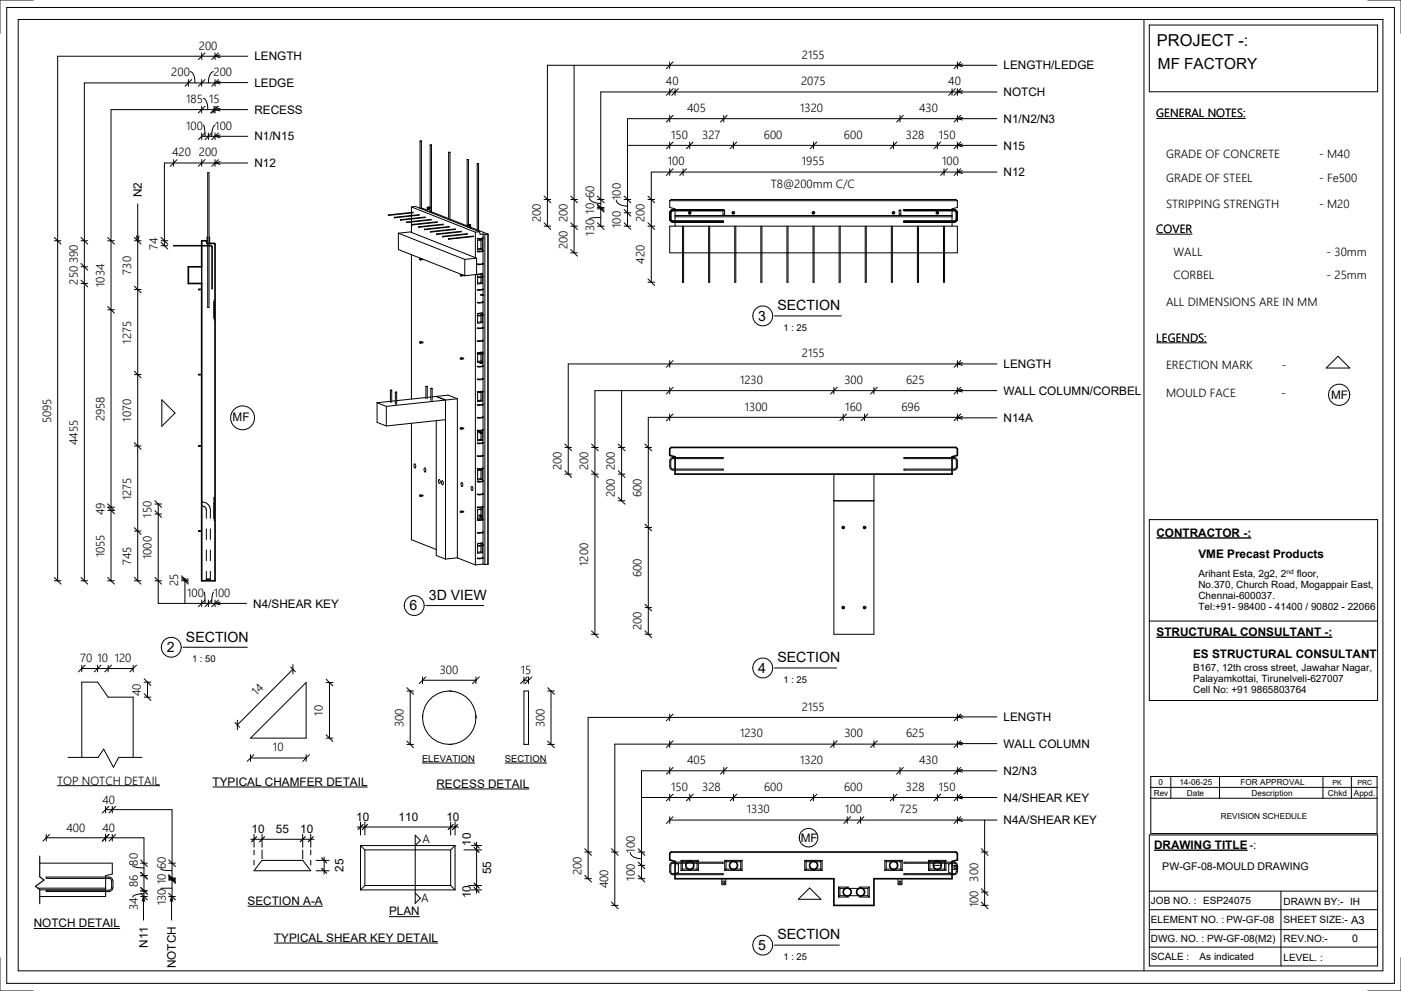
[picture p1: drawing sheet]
<svg xmlns="http://www.w3.org/2000/svg" width="420mm" height="297mm" viewBox="0 0 420 297" stroke-linecap="round" stroke-linejoin="round" font-family="sans-serif">
<g fill="none" stroke="#000" stroke-width=".3">
<path d="M2 2.2h416.1v292.6h-416.1zM5.5 5.8h409.2v285.3h-409.2zM10 0h-10v10M60.5 15.9v2M61.5 15.9l-2 2M64.5 15.9v2M65.5 15.9l-2 2M66 16.5l-1.5 .4 1.5 .4M74.3 16.9h-57v157.2M172.1 19.6v56.2M200.8 18.6v2M201.8 18.6l-2 2"/>
<path d="M287.1 18.6v2M288.1 18.6l-2 2M288.6 19.2l-1.5 .4 1.5 .4M298.9 19.6h-134.8v48.2M343 5.8v285.3M344.6 7.5h68.5v20h-68.5zM410.1 0h10v10M56.5 23.9v2M57.1 21.5a3.2 3.2 0 0 1 1.4 3.4M57.5 23.9l-2 2M60.5 23.9v2M60.5 31.9v2"/>
<path d="M60.5 39.9v2M60.9 29.5a3.2 3.2 0 0 1 1.4 3.4M61 37.5l.3 1 .2 2.4M61.5 39.9l-2 2M61.5 31.9l-2 2M61.5 23.9l-2 2M62.5 39.9v2M63.5 39.9l-2 2M64 21.5a3.1 3.1 0 0 0-1.5 3.4M64.2 31.9v2M64.5 24.8l1.5 .4M64.5 24.8h9.8"/>
<path d="M64.5 24.9h-39.2v149.2M64.5 23.9v2M64.5 31.9v2M64.5 39.9v2M64.6 37.5a3.5 3.5 0 0 0-1.1 3.4M65.2 31.9l-2 2M65.5 39.9l-2 2M65.5 31.9l-2 2M65.5 23.9l-2 2M66 24.4l-1.5 .4M66 32.5l-1.5 .4 1.5 .4M74.3 32.9h-41v141.2"/>
<path d="M200.8 26.6v2M200.8 34.6v2M201.8 34.6l-2 2M201.8 26.6l-2 2M202.4 26.6v2M203.4 26.6l-2 2M217 34.6v2M218 34.6l-2 2M269.9 34.6v2M270.9 34.6l-2 2M285.5 26.6v2M286.5 26.6l-2 2"/>
<path d="M287.1 26.6v2M287.1 34.6v2M288.1 34.6l-2 2M288.1 26.6l-2 2M288.6 27.2l-1.5 .4 1.5 .4M288.6 35.2l-1.5 .4 1.5 .4M298.9 27.6h-118.8v40.2M298.9 35.6h-110.8v32.2M52.1 47.9v2M53.1 47.9l-2 2M60.5 47.9v2M60.5 40.9h13.8"/>
<path d="M61.5 47.9l-2 2M62.3 51.8h.4v40.4h-.4zM64.5 47.9v2M65.5 47.9l-2 2M66 48.5l-1.5 .4 1.5 .4M66 40.5l-1.5 .4 1.5 .4M74.3 48.9h-25v24.8M126 42.3v20.1M126 42.3h.4zM126.4 42.3v20.3M129 43.5v20.1M129.4 43.5h-.4"/>
<path d="M129.4 43.5v20.3M134.5 45.7v20.1M134.9 45.6l-.4 .1M134.9 45.7v20.3M140.1 47.9v20.1M140.1 47.8l.4 .1zM140.5 47.9v19.4M143.1 49v20.2M143.1 49h.4zM143.5 49v20.4M163.1 59.8h2M163.1 58.8l2 2"/>
<path d="M171.1 59.8h2M171.1 58.8l2 2M176.8 59.4a3.1 3.1 0 0 0 3.3 1.6M179.1 59.8h2M179.1 58.8l2 2M184.8 60a3 3 0 0 0 3.3 1.8M187.1 59.8h2M187.1 58.8l2 2M194.3 59.8h2M194.3 58.8l2 2M200.8 42.6v2M200.8 50.6v2"/>
<path d="M201.8 50.6l-2 2M201.8 42.6l-2 2M204.8 50.6v2M205.8 50.6l-2 2M206.8 42.6v2M207.8 42.6l-2 2M219.9 42.6v2M220.9 42.6l-2 2M243.9 42.6v2M244.9 42.6l-2 2M267.9 42.6v2M268.9 42.6l-2 2"/>
<path d="M281 42.6v2M282 42.6l-2 2M283.1 50.6v2M284.1 50.6l-2 2M287.1 42.6v2M287.1 50.6v2M288.1 50.6l-2 2M288.1 42.6l-2 2M288.5 51.2l-1.5 .4 1.5 .4M288.6 43.2l-1.5 .4 1.5 .4M298.9 51.6h-103.6v33M298.9 43.6h-110.8"/>
<path d="M16.3 72.2h2M16.3 71.2l2 2M24.3 72.2h2M24.3 79l2 2M24.3 80h2M24.3 71.2l2 2M32.3 72.2h2M32.3 71.2l2 2M40.3 72.2h2M40.3 71.2l2 2M40.9 70.7l.4 1.5 .4-1.5M41.3 61.1v113"/>
<path d="M48.3 72.7l2 2M48.3 73.7h2M48.3 71.2l2 2M48.3 72.2h2M52.1 73.6l11.4 .1 .2 12.9h-.2l-.1-12.8-11.3-.1zM60.5 80v5M62.3 71.1l-.2 .1v1.8M62.7 71.1l.2 .1v1.8M119.4 69.9l3.6-.4 19.9 7.9M119.4 69.9v4.9l20 7.9M119.4 69.9l20 7.9M123.4 62v1.7"/>
<path d="M123.4 63.8v.8M123.4 64.7v.8M123.4 65.7v.7M123.4 66.6v3.1M123.4 76.4v43.2M123.4 62l19.1 7.6M123.4 62l1.2-.1 19.2 7.6M123.7 67.3v.1M123.9 63.6l-7.4 .8M124 63.8l-7.5 .8M125.7 64.3l-7.4 .8M125.8 64.5l-7.5 .8"/>
<path d="M125.8 77.6l.3 .3M125.8 77.6l.3 .1M125.9 77.6h-.1M126 62.4h-.2M126.1 77.7v.2M126.2 77.7v.2M126.2 77.9h-.1M126.2 77.7h-.1M126.4 77.5l-.5 .1M126.4 62.3h.1M126.4 62.3l1.7 .7M126.4 77.6h-.3l.2 .1"/>
<path d="M126.6 77.6l-.4 .1M126.9 77.8l-.7 .1M127.3 68.8v.1M127.5 65.1l-7.4 .8M127.6 65.2l-7.5 .8M128.1 62.2v1.1M128.1 62.2l.1 .1M128.1 62.1l.1 .2M128.1 62.1v.1M128.2 62.3v1M128.6 62.4l-.1 .4M128.8 62.1h.1"/>
<path d="M128.9 62.1v1.5M128.9 62.1h-.8M128.9 63.3h.1M129.4 65.8l-7.5 .8M129.4 65.9l-7.5 .8M129.4 63.5l5.1 2M130.9 70.2v.1M131.2 66.5l-7.5 .8M131.2 66.6l-7.5 .8M133 67.2l-7.5 .8M133 67.4l-7.5 .8M134.8 67.9l-7.5 .8"/>
<path d="M134.8 68.1l-7.5 .8M134.9 65.7l5.2 2M136.6 68.6l-7.5 .8M136.6 68.8l-7.5 .8M138.4 69.3l-7.5 .8M138.4 69.5l-7.5 .8M139.4 77.8v4.9M140.2 70l-7.5 .8M140.2 70.2l-7.5 .8M140.3 67.5v.6M140.3 67.5h.1M140.3 67.3v.2"/>
<path d="M140.3 67.3l.2 .1M140.4 67.5v.6M140.5 67.4l-.1 .1M140.6 67.9l.1 .1M140.8 67.6l-.1 .4M141.1 67.3v1.1M141.1 67.3l-.6 .1M141.1 67.3h-.8M141.1 68.1l2 .8M142 70.8l-7.5 .8M142 70.9l-7.5 .8M142.5 69.6v7.6"/>
<path d="M142.9 77.4v4.9l-3.5 .4M142.9 77.4l-3.5 .4M143.1 75.2l1.5 .1M143.1 79.1h1.5M143.5 69.1l2.8 1.1M143.8 69.5l-1.3 .1M143.8 69.5l.2 .7 .8-.1M144.2 72v2.5M144.2 74.5l.4 .3M144.2 72l-1 .1M144.2 74.5l-1 .1M144.6 71.4h.1"/>
<path d="M144.6 75.2l.1 .1M144.6 79.1h.1M144.6 71.8l-.4 .2M144.6 71.8l-1.4 .2v2.9l1.4-.1M144.6 71.8v3M144.6 75.1l.3 .2-1.8 .1M144.6 78.9l.3 .3h-1.8M144.6 71.2l.2 .1M144.8 71.4h-1.7M144.8 71.3l.1 .2-.2 .1h-1.6M144.8 71.5v3.7l-.2 .1M144.8 75.4v3.7h-.2"/>
<path d="M144.8 70.1v1.3M144.8 79.2v3.7M144.8 70.1l.6 .2M145.4 70.3v98.9M146.3 70.2v99M146.3 70.2l-.9 .1M146.3 70.2h.1M163.1 67.8h2M163.1 66.8l2 2M171.1 75.8h2M171.1 67.8h2M171.1 74.8l2 2"/>
<path d="M171.1 66.8l2 2M179.1 67.8h2M179.1 66.8l2 2M179.1 61.6l2 2M179.1 62.6h2M179.1 61.2l2 2M179.1 62.2h2M180.1 65.2l-3.3 .4M187.1 67.8h2M187.1 66.8l2 2M187.1 62.8l2 2M187.1 63.8h2"/>
<path d="M194.3 67.8h2M194.3 66.8l2 2M200.8 67.8h86.3v8h-86.3zM200.8 60.2l.4-.4h85.5l.4 .4v2l-1.6 .4v.2M200.8 60.2v2l1.6 .4v.2M200.8 60.2h86.2M202.4 64.6h83.1M202.4 65h83.1M202.4 63.2v3.1M202.4 66.6v1.2M204.7 67.8v16.8h.3v-16.8M212.5 67.8v16.8h.3v-16.8"/>
<path d="M216.8 64.5h.5M216.8 63.2h-15l-.5 .1-.2 .5 .1 2 .4 .5h15.2v.3h-15l-.7-.3-.3-.7v-2l.3-.5 .7-.3h15v1.8M216.8 63h.5v1.6M216.8 63.1h.5M220.3 67.8v16.8h.3v-16.8M228.1 67.8v16.8h.3v-16.8M236 67.8v16.8h.3v-16.8M243.8 67.8v16.8h.3v-16.8M251.6 67.8v16.8h.3v-16.8M259.4 67.8v16.8h.3v-16.8M267.2 67.8v16.8h.4v-16.8M269.6 64.6v-1.6h.5v1.6"/>
<path d="M269.6 63.1h.5M269.6 64.5h.5M275.1 67.8v16.8h.3v-16.8M282.9 67.8v16.8h.3v-16.8M285.5 63.2v3.1M285.5 66.6v1.2M286.1 62.8h-15v.4h15l.5 .1 .1 .5v2l-.4 .5h-15.2v.3h15M286.1 62.8l.7 .3 .3 .7M287.1 65.6l-.3 .7-.7 .3M287.1 63.8v1.8M24.3 84l2 2M24.3 85h2"/>
<path d="M32.3 91.9l2 2M32.3 92.9h2M40.3 85.8l2 2M40.3 86.8h2M59.7 86.7v.2M60.5 86.7h-.9v.2h.9M64.2 95.9h.3M64.2 89.9h.3M64.2 90.3v5.2M138 82.4l.2 .3M138 82.4l.2 .1M138.2 82.5v.2"/>
<path d="M138.4 82.5v.2M138.4 82.7h-.2M138.4 82.5h-.2M138.6 82.4h-.6M138.6 82.5l-.3-.1 .2 .1M138.8 82.5h-.4M139.1 82.6l-.7 .1M142.5 82.3v87.1M143.1 82.9h1.5M143.1 94.4h1.5M143.2 83.1v2.1l1.4-.2M143.2 94.6v2.3l1.4-.1"/>
<path d="M144.1 88.3h.6h-.3M144.1 88.4l.3 .2M144.2 82.2v.8M144.2 83.1v1.6M144.2 93.9v.6M144.2 94.6v1.9M144.2 84.7l.4 .3M144.2 82.2l-1 .1M144.2 84.7l-1 .1M144.2 96.5l.4 .3M144.2 93.9l-1 .1M144.2 96.5l-1 .1"/>
<path d="M144.4 88.6h.1M144.5 88.4l-.1 .2M144.5 88.4v.2M144.5 82.9l.2 .1M144.5 94.4l.2 .1M144.6 88.2l.3 .1M144.6 86.7l.1 .1M144.6 90.6h.1M144.6 98.2l.1 .1M144.6 82.1l-.4 .1M144.6 93.8l-.4 .1M144.6 82.1l-1.4 .1v.7"/>
<path d="M144.6 93.8l-1.4 .2v.4M144.6 82.1v.7M144.6 82.9h.1M144.6 83.1v1.9M144.6 93.8v.5M144.6 94.4h.1M144.6 94.6v2.2M144.6 82.7l.3 .3-1.8 .1M144.6 86.6l.3 .2-1.8 .1M144.6 90.4l.3 .3h-1.8M144.6 94.3l.3 .2-1.8 .1M144.6 98.1l.2 .1"/>
<path d="M144.8 82.9h-.2M144.8 94.4h-.2M144.8 98.2h-1.7M144.8 98.2l.1 .1-.2 .1h-1.6M144.8 83v3.7h-1.7M144.8 88.6v2h-1.7M144.8 98.4v3.7h-.2M144.8 86.9v1.4M144.8 90.7v3.7M144.8 94.5v3.8M144.9 88.3v.2l-.4 .1M144.9 88.3l-.4 .1"/>
<path d="M194.3 84.6h2M194.3 83.6l2 2M40.3 111.3l2 2M40.3 112.3h2M48.5 119.9l4 3.9-4 4zM59.7 112.2v.2M60.5 112.2h-.9v.2h.9M117.1 117v3.6M117.4 117h-.3M117.5 117v3.6M118.5 117.6v3.6M118.5 117.6h.4z"/>
<path d="M118.9 117.6v3.6M125.8 102.6l.3 .3M125.8 102.6l.3 .1M125.9 102.6h-.1M126.1 102.7v.2M126.1 102.6h.2M126.2 102.7v.2M126.2 102.9h-.1M126.2 102.7h-.1M126.3 102.6h.1M126.6 102.5l-.7 .1M126.9 102.8l-.7 .1"/>
<path d="M126.9 102.6l-.7 .1M127.7 115.9v3.6M127.7 119.2l-8.8 .9M127.7 115.8l.4 .1zM128.1 115.9v3.6M129.2 116.4v3.7M129.2 119l-1.1 .1M129.2 116.4h.4zM129.6 116.4v3.7M130.8 118.8l3.6-.3 2.7 1.1M130.8 118.8l-1.2 .2M130.8 118.8l2.8 1.1v47.7"/>
<path d="M137.1 119.6v47.6M137.1 119.6l-21.3 2.2M138 107.4l.2 .3M138 107.4l.2 .1M138.2 107.5v.2M138.3 107.4h.2M138.4 107.5v.2M138.4 107.7h-.2M138.4 107.5h-.2M138.4 107.4h.2M138.8 107.3l-.8 .1M139.1 107.6l-.7 .1"/>
<path d="M139.1 107.4l-.7 .1M143.1 102.1h1.5M143.1 105.9h1.5M143.1 109.7l1.5 .1M143.1 117.4l.7 .1M143.2 106.1v2.6l1.4-.2M143.2 117.6v2.8l1.4-.2M143.8 108.8l.3 .2M143.8 108.6l.3 .2M144.1 108.7h.3zM144.1 108.7h.1M144.1 109h.1"/>
<path d="M144.1 108.8h.1M144.1 108.8v.2M144.2 105.7v.3M144.2 106.1v2.1M144.2 117.4v.1M144.2 117.6v2.4M144.2 108.2l.4 .3M144.2 105.7l-1 .1M144.2 108.2l-1 .1M144.2 120l.4 .2M144.2 120l-1 .1M144.2 108.8v.2"/>
<path d="M144.3 108.6l.4 .1M144.5 105.9l.2 .1M144.5 117.4l.2 .1M144.6 117.3l-.4 .1M144.6 117.3l-1.4 .2M144.6 102.1h.1M144.6 109.7l.1 .1M144.6 113.6h.1M144.6 105.6l-.4 .1M144.6 105.6l-1.4 .1v.2M144.6 105.6v.2M144.6 105.9h.1"/>
<path d="M144.6 106.1v2.4M144.6 117.4h.1M144.6 117.6v2.6M144.6 117.4l-1.2 .1M144.6 101.9l.3 .3h-1.8M144.6 105.8l.3 .2-1.8 .1M144.6 109.6l.3 .2-1.8 .1M144.6 113.4l.3 .3h-1.8M144.6 117.3l.3 .2-1.8 .1M144.7 108.7v.2l-.5 .1M144.7 108.7l-.5 .1M144.8 102.2v3.7h-.2"/>
<path d="M144.8 106v3.7l-.2 .1M144.8 109.9v3.7h-1.7M144.8 113.7v3.7h-.2M144.8 117.5v3.8M186.4 117.1v33M200.8 108.1v2M200.8 116.1v2M201.8 116.1l-2 2M201.8 108.1l-2 2M250 116.1v2M251 116.1l-2 2M262 116.1v2"/>
<path d="M263 116.1l-2 2M287.1 108.1v2M287.1 116.1v2M288.1 116.1l-2 2M288.1 108.1l-2 2M288.6 108.7l-1.6 .4 1.6 .4M288.6 116.7l-1.6 .4 1.6 .4M298.9 109.1h-128.5v33M298.9 117.1h-120.5v73.1M401.2 106.8l3.5 3.5h-7.1zM40.3 132.7l2 2M40.3 133.7h2"/>
<path d="M59.7 133.6v.2M60.5 133.6h-.9v.2h.9M113.1 120.7v5.9l2.7 1.1M113.1 120.7l2.7 1.1M115.8 121.8v5.9M117.1 120.3l-4 .4M118.5 120.2l-1 .1M123.4 126.9v34.9l7.4 2.9M124.2 139.1a.59 .59 0 0 1 .5 .6 .59 .59 0 0 1-.4 .5l-.2-.6zM130.8 126.1v40.4l2.8 1.1M133.6 125.8l-17.8 1.9M138 128.3l.2 .3"/>
<path d="M138 128.3l.2 .1M138.2 128.4v.2M138.4 128.4v.2M138.4 128.6h-.2M138.4 128.4h-.2M138.6 128.4h-.3h.2M138.8 128.2l-.8 .1M139.1 128.4h-.7M139.1 128.5l-.7 .1M143.1 128.9h1.5M143.1 132.8h1.5M143.1 136.6h1.5"/>
<path d="M143.5 129.2h-.3v2.9l1.4-.1M143.5 129.7l.6 .2M143.5 129.5l.6 .2M143.7 129.5h.1M143.9 129.5h.1M143.9 129.5h-.2M144.1 129.4l.6 .3M144.1 129.6l.3 .1zM144.1 129.6l.1 .1M144.1 129.7v.2M144.1 129.7h.1M144.2 129.2v.3"/>
<path d="M144.2 131.7l.4 .3M144.2 129.2l-1 .1M144.2 131.7l-1 .1M144.2 129.7v2M144.4 129.1l-.2 .1M144.6 121.2l.1 .1M144.6 125.1h.1M144.6 128.9l.1 .1M144.6 136.6h.1M144.6 132.7h.2zM144.6 129.1v.6M144.6 129.9v2.1"/>
<path d="M144.6 121.1l.3 .2-1.8 .1M144.6 128.8l.3 .2-1.8 .1M144.6 132.6l.3 .2-1.8 .1M144.6 136.4l.3 .3h-1.8M144.6 124.9l.2 .1M144.7 129.7h.1M144.7 129.7v.2h-.6M144.7 129.7h-.5M144.8 121.2h-1.7M144.8 125.1h-1.7M144.8 125l.1 .2-.2 .1-1.6-.1M144.8 125.2v3.7h-.2"/>
<path d="M144.8 132.9v3.7h-.2M144.8 136.7v3.7h-1.7M144.8 121.4v3.7M144.8 129v3.7M169.4 134.1h2M169.4 133.1l2 2M177.4 134.1h2M177.4 133.1l2 2M185.4 134.1h2M185.4 133.1l2 2M193.4 133.1l2 2M193.4 134.1h2"/>
<path d="M200.8 124.1v2M201.1 137.5l.7-.3h15v.3h-15l-.5 .2-.2 .4 .1 2 .4 .5h15.2v.3h-15.3l-.4-.2-.3-.7v-1.9zM201.8 124.1l-2 2M252.8 124.1v2M253.8 124.1l-2 2M259.2 124.1v2M260.2 124.1l-2 2M271.1 137.2h15.2l.7 .7v2.3l-.4 .6-.5 .1h-15v-.3h15l.5-.2 .1-.4v-2l-.4-.5h-15.2zM287 125.3l1.6 .4M287.1 124.1v2M287.1 125.1h-92.7v65.1M288.1 124.1l-2 2"/>
<path d="M288.6 124.9l-1.6 .4M298.9 125.3h-11.9M32.3 151l2 2M32.3 153h2M34.3 152h-2l2 2M40.3 158.2l2 2M40.3 159.2h2M46.4 150.1l2 2M46.4 151.1h2M46.4 153.1l2 2M46.4 154.1h2M47.4 151.1v29.8h26.5"/>
<path d="M59.7 159.1v.2M60.5 150.5h.2a2.4 2.4 0 0 1 2.4 2.4v2.5M60.5 151.7a1.22 1.22 0 0 1 1.4 1.2v2.5M60.5 159.1h-.9v.2h.9M61.9 158.6v3.1M63.1 158.6v3.1M64.2 156h.3M64.2 149.1v.9h.3M64.2 150.4v5.2M125.8 148.5l.3 .3M125.8 148.5l.3 .1M125.9 148.5h-.1"/>
<path d="M126.1 148.6v.2M126.1 148.5h.2M126.2 148.8h-.1M126.2 148.6h-.1M126.2 148.6v.2M126.3 148.5h.1M126.6 148.4l-.7 .1M126.9 148.7l-.7 .1M126.9 148.5l-.7 .1M127.3 140.3a.59 .59 0 0 1 .4 .5 .59 .59 0 0 1-.4 .6l-.2-.5zM131.6 143.8a.59 .59 0 0 1 .4 .5 .59 .59 0 0 1-.3 .6l-.2-.6zM132.5 144.2a.59 .59 0 0 1 .4 .5 .59 .59 0 0 1-.3 .6l-.2-.5z"/>
<path d="M138 153.3l.2 .3M138 153.3l.2 .1M138.2 153.4v.2M138.3 153.3h.2M138.4 153.6h-.2M138.4 153.4h-.2M138.4 153.4v.2M138.4 153.3h.2M138.5 145.8l-.3-.7 .2-.4 .4 .5-.2 .7M138.5 145.8l.1 .1M138.8 153.2l-.8 .1M139.1 153.5l-.7 .1"/>
<path d="M139.1 153.3l-.7 .1M141.4 145.9a.59 .59 0 0 1 .4 .5 .59 .59 0 0 1-.4 .6l-.2-.7zM143.1 155.8h1.5M143.1 159.6h1.5M143.5 154.7l.6 .2M143.5 154.5l.7 .1M143.7 154.4v.1M143.9 154.4h.1M143.9 154.4l-.1 .1M144.1 154.4l.6 .2M144.2 140.9v2.6M144.2 152.7v1.8"/>
<path d="M144.2 143.5l.4 .2M144.2 140.9l-1 .1M144.2 143.5l-1 .1M144.2 155.2l.4 .3M144.2 152.7l-1 .1M144.2 155.2l-1 .1M144.2 154.7v.5M144.2 154.7l-.1 .2M144.4 154.6h-.3M144.4 154.6h.1M144.4 154.6h-.2M144.6 140.4l.1 .1"/>
<path d="M144.6 144.2l.1 .1M144.6 148.1h.1M144.6 151.9l.1 .1M144.6 155.7l.1 .1M144.6 159.6h.1M144.6 140.8l-.4 .1M144.6 152.6l-.4 .1M144.6 140.8l-1.4 .2v2.9l1.4-.2M144.6 152.6l-1.4 .1v2.9l1.4-.1M144.6 140.8v2.9M144.6 152.6v2M144.6 154.9v.6"/>
<path d="M144.6 140.3l.3 .2-1.8 .1M144.6 144.1l.3 .2-1.8 .1M144.6 147.9l.3 .3h-1.8M144.6 155.6l.3 .2-1.8 .1M144.6 159.4l.3 .3h-1.8M144.6 151.8h.2M144.7 154.6v.1M144.7 154.7v.2h-.6M144.7 154.7h-.5M144.8 148.1h-1.7M144.8 151.9h-1.7M144.8 151.8l.1 .2-.2 .1h-1.6"/>
<path d="M144.8 140.5v3.7l-1.7 .1M144.8 152v3.7l-.2 .1M144.8 155.9v3.7h-.2M144.8 159.7v3.7h-.2M144.8 144.4v3.7M144.8 148.2v3.7M169.4 142.1h2M169.4 141.1l2 2M177.4 142.1h2M177.4 141.1l2 2M185.4 150.1h2M185.4 149.1l2 2"/>
<path d="M185.4 141.1l2 2M185.4 142.1h2M193.4 157.1l2 2M193.4 158.1h2M250 150.1h12M250 142.1v48.1h12v-48.1M344.6 155.8h68.5v54.2h-68.5zM16.3 174.1h2M16.3 173.1l2 2M24.3 174.1h2M24.3 173.1l2 2M32.3 174.1h2"/>
<path d="M32.3 173.1l2 2M40.3 173.1l2 2M40.3 174.1h2M46.4 174.1h2M46.4 173.1l2 2M54.4 173.6h2M54.4 174.1h2M54.4 172.6l2 2M54.4 173.1l2 2M55.4 173.6v7.3M60.5 179.9v2M61.3 177.5l.2 3.4"/>
<path d="M61.5 179.9l-2 2M61.7 174.1l.2-.5h1.1l.2 .5M61.9 164.9v3.2M61.9 171.3v2.4M62.5 179.9v2M63.1 173.7h.1M63.1 164.9v3.2M63.1 171.3v2.4M63.5 179.9l-2 2M64.1 177.5l-.4 1-.2 2.4M64.5 179.9v2M65.5 179.9l-2 2"/>
<path d="M137.1 167.2l5.4 2.2M137.1 167.2l-3.5 .4M143.1 163.4h1.5M143.2 163.6v2.3l1.4-.2M144.2 162.9v.6M144.2 163.6v1.9M144.2 165.5l.4 .2M144.2 162.9l-1 .1M144.2 165.5l-1 .1M144.5 163.4l.2 .1M144.6 167.2l.1 .1M144.6 162.8l-.4 .1"/>
<path d="M144.6 162.8l-1.4 .1v.6M144.6 162.8v.5M144.6 163.4h.1M144.6 163.6v2.1M144.6 163.3l.3 .2-1.8 .1M144.6 167.1l.3 .2-1.8 .1M144.8 163.5v3.7l-1.7 .1M144.8 169.1l.6 .1M144.8 169.1l-2.3 .3M144.8 167.4v1.7M146.3 169.2h-.9M24.5 199.4v2"/>
<path d="M25.5 199.4l-2 2M29.3 199.4v2M30.3 199.4l-2 2M32.4 199.4v2M33.4 199.4l-2 2M39.9 199.4v2M40.9 199.4l-2 2M66 180.5l-1.5 .4 1.5 .4M87.1 200l1.4 1.4M87.8 199.2v2.9M177.4 190.2h2M177.4 189.2l2 2"/>
<path d="M193.4 190.2h2M193.4 189.2l2 2M193.4 181.2l2 2M193.4 182.2h2M344.6 186.2h68.5M24.5 200.4h15.4M43.2 204.5h2M43.2 209h2M43.2 203.5l2 2M43.2 208l2 2M44.2 204.5v4.5M70.5 216.6l1.4 1.4"/>
<path d="M71.2 215.9v2.8M87.8 200.7l-16.6 16.6M91.8 204.6v16.7h-16.7zM97.8 203.6l2 2M97.8 204.6h2M98.8 204.6v16.7M126.7 214.4v.8M134.7 207.2h.8M142.7 214.4v.8M157.1 207.2h1.4v16h-1.4zM200.8 214.1v2M201.8 214.1l-2 2"/>
<path d="M287.1 214.9l1.5 .4M287.1 214.1v2M287.1 215.1h-110.8v48.3M288.1 214.1l-2 2M288.6 214.5l-1.5 .4M298.9 214.9h-11.8M17.1 235.5h30.9M20.4 227.1h9l1.7-2.5 2.9 5.4 1.6-2.9h7M24.5 227.1v-22.6h4.8l3.1 4.5h7.5v18.1M63.8 235.9h46.4M75.1 227.2h16.7M75.1 226.2v2"/>
<path d="M76.1 226.2l-2 2M91.8 226.2v2M92.8 226.2l-2 2M97.8 221.3h2M97.8 220.3l2 2M134.7 223.2h.8M192.3 239.1h106.6M200.8 222.1v2M200.8 230.1v2M200.8 238.1v2M201.8 238.1l-2 2M201.8 230.1l-2 2"/>
<path d="M201.8 222.1l-2 2M206.8 238.1v2M207.8 238.1l-2 2M217 230.1v2M218 230.1l-2 2M219.9 238.1v2M220.9 238.1l-2 2M243.9 238.1v2M244.9 238.1l-2 2M250 222.1v2M251 222.1l-2 2M262 222.1v2"/>
<path d="M263 222.1l-2 2M268 238.1v2M269 238.1l-2 2M269.9 230.1v2M270.9 230.1l-2 2M281.1 238.1v2M282.1 238.1l-2 2M287.1 222.9l1.5 .4M287.1 222.1v2M287.1 230.1v2M287.1 238.1v2M287.1 223.1h-102.8v48.3"/>
<path d="M288.1 238.1l-2 2M288.1 230.1l-2 2M288.1 222.1l-2 2M288.6 222.5l-1.5 .4M288.6 230.7l-1.5 .4 1.5 .4M288.6 238.7l-1.5 .4 1.5 .4M298.9 222.9h-11.8M298.9 231.1h-106.6v32.3M11.9 258.8h21.8v3.2l-2 .5v4.4M13.9 251.2h29.3v17.6M13.9 250.2v2M14.9 250.2l-2 2"/>
<path d="M31.7 242.7h19.9v26.1M31.7 241.7v2M31.7 250.2v2M32.7 241.7l-2 2M32.7 250.2l-2 2M33.7 241.7v2M33.7 250.2v2M34.7 241.7l-2 2M34.7 250.2l-2 2M39.8 259.5a2.97 2.97 0 0 0 2.3 .7h1.1M42.2 258.8h2M42.2 257.8l2 2"/>
<path d="M50.6 258.8h2M50.6 257.8l2 2M76.2 254.9v1.4M76.2 257.9v1.4M78.5 257.9h12.3l2.4 3.1h-17zM78.6 254.9v2.5M90.8 254.9v2.5M93.2 254.9v1.4M93.2 257.9v1.4M108.1 253.5h28.3M108.1 253.5v13.3M108.1 253.5l1.3 1.3"/>
<path d="M109.4 254.8h25.7M109.4 254.8v10.7M124.5 253.5l1.5-1.6-1.5-1.5v20.4l1.5-1.5-1.5-1.6M135.1 254.8v10.7M136.4 253.5v13.3M136.4 253.5l-1.3 1.3M175.3 255.4h2M175.3 254.4l2 2M183.3 255.4h2M183.3 254.4l2 2M189 255.6a2.99 2.99 0 0 0 3.3 1.8M191.3 259.4h2"/>
<path d="M191.3 255.4h2M191.3 258.4l2 2M191.3 254.4l2 2M200.8 244.9v2M201.1 258.8l.7-.3h15v.3h-15l-.5 .2-.2 .4 .1 2 .4 .5h15.2v.3h-15.3l-.4-.2-.3-.7v-1.9zM201.8 244.9l-2 2M202.6 258.8l.8 .3v2.4l-.9 .4M204.2 257.9h5.2M204.2 257.9v.6M204.2 258.8v2.1M204.2 257.9l.4 .4M204.6 258.3h1.8"/>
<path d="M204.6 258.3v.2M204.6 258.8v1.7M207.3 258.3h1.7M209 258.3v.2M209 258.8v1.7M209.4 257.9v.6M209.4 258.8v2.1M209.4 257.9l-.4 .4M217.3 257.9h5.2M217.3 257.9v3M217.3 257.9l.4 .4M217.7 258.3h1.8"/>
<path d="M217.7 258.3v2.2M220.4 258.3h1.7M222.1 258.3v2.2M222.5 257.9v3M222.5 257.9l-.4 .4M241.3 257.9h5.2M241.3 257.9v3M241.3 257.9l.4 .4M241.7 258.3h1.8M241.7 258.3v2.2M244.4 258.3h1.7M246.1 258.3v2.2"/>
<path d="M246.5 257.9v3M246.5 257.9l-.4 .4M254 244.9v2M255 244.9l-2 2M258 244.9v2M259 244.9l-2 2M265.3 257.9h5.2M265.3 257.9v3M265.3 257.9l.4 .4M265.7 258.3h1.8M265.7 258.3v2.2M268.4 258.3h1.7"/>
<path d="M270.1 258.3v2.2M270.5 257.9v3M270.5 257.9l-.4 .4M271.1 258.5h15.2l.7 .7v2.3l-.4 .6-.5 .1h-15v-.3h15l.5-.2 .1-.4v-2l-.4-.5h-15.2zM278.4 257.9h5.2M278.4 257.9v.6M278.4 258.8v2.1M278.4 257.9l.4 .4M278.8 258.3h1.8M278.8 258.3v.2M278.8 258.8v1.7M279.9 259.4h2.4"/>
<path d="M281.5 258.3h1.7M283.2 258.3v.2M283.2 258.8v1.7M283.6 257.9v.6M283.6 258.8v2.1M283.6 257.9l-.4 .4M285.3 258.8l-.8 .3v2.4l.9 .4M285.5 259.4h1.2M286.7 259.8h-.5l-.2 .2 .2 .3 .5-.1M287.1 244.9v2M287.1 259.5v1.1M288.1 244.9l-2 2"/>
<path d="M288.6 245.5l-1.5 .4 1.5 .4M294.2 254.4l2 2M294.2 255.4h2M295.2 245.8v25.6M298.9 245.9h-98.1M344.6 250.3h68.5v39.3h-68.5zM10.1 278.4h25.9M11.4 266.3h20.3M11.9 266.8h19.8M13.9 262.9h18.8l.6 .2 .4 .4 .2 2.6-.2 .6-.4 .4-.6 .2h-18.8v-.4h18.8l.7-.4 .1-.4-.1-2.4-.7-.4h-18.8zM31.7 267.3v1.5h-19.8M42.2 268.8h2"/>
<path d="M42.2 267.8l2 2M42.2 262.5h2M42.2 261.5l2 2M42.2 267.1h2M42.2 266.1l2 2M43 268.7v7.1M43 268.7l-.4 1.5M43 268.7l.4 1.5M43.2 267.9a4.1 4.1 0 0 0-3.4 1.1M48.2 260.5l.7 .3 2.7 .2M50.6 268.8h2M50.6 267.8l2 2"/>
<path d="M50.6 263.3h2M50.6 262.3l2 2M50.6 263.8h2M50.6 262.8l2 2M51.4 268.7v7.1M51.4 268.7l-.4 1.5M51.4 268.7l.4 1.5M51.6 266.3h-3.4M108.1 266.8h28.3M109.4 265.5h25.7M109.4 265.5l-1.3 1.3M135.1 265.5l1.3 1.3"/>
<path d="M175.3 263.4h2M175.3 262.4l2 2M183.3 271.4h2M183.3 270.4l2 2M191.3 262.4l2 2M191.3 263.4h2M204.2 260.9h5.2M204.6 260.5h1.8M204.6 260.5l-.4 .4M207.3 260.5h1.7M209 260.5l.4 .4M216.4 263.4l.1 1.8h1l.1-1.8"/>
<path d="M217.3 260.9h5.2M217.7 260.5h1.8M217.7 260.5l-.4 .4M220.4 260.5h1.7M222.1 260.5l.4 .4M239.4 269.6l3.4-3.4 3.4 3.4zM241.3 260.9h5.2M241.7 260.5h1.8M241.7 260.5l-.4 .4M244.4 260.5h1.7M246.1 260.5l.4 .4M251.4 265.9h3"/>
<path d="M251.4 265.9v3M251.4 268.9h3M251.4 265.9l.4 .4M251.8 266.3h1.7M251.8 266.3v2.2M251.8 268.5l-.4 .4M251.8 268.5h1.7M254.5 266.3h3.1M254.5 268.5h3.1M257.6 265.9h3M257.6 268.9h3M258.5 266.3h1.7"/>
<path d="M258.5 268.5h1.7M260.2 268.5l.4 .4M260.2 266.3v2.2M260.6 265.9v3M260.6 265.9l-.4 .4M265.3 260.9h5.2M265.7 260.5h1.8M265.7 260.5l-.4 .4M268.4 260.5h1.7M269.3 263.4l.1 1.8h1l.1-1.8M270.1 260.5l.4 .4M278.4 260.9h5.2"/>
<path d="M278.8 260.5l-.4 .4M278.8 260.5h1.8M281.5 260.5h1.7M283.2 260.5l.4 .4M285.5 260.6h1.2M294.2 270.4l2 2M294.2 271.4h2M294.2 266.4l2 2M294.2 267.4h2M344.6 272.7h68.5M344.6 267.2h68.5M344.6 278.7h68.5"/>
<path d="M384.1 267.2v22.4M0 287.1v10h10M344.6 283.9h68.5M420.1 287.1v10h-10"/>
<circle cx="116.5" cy="64.5" r=".07"/>
<circle cx="118.3" cy="65.2" r=".07"/>
<circle cx="120.1" cy="65.9" r=".07"/>
<circle cx="121.9" cy="66.7" r=".07"/>
<circle cx="125.5" cy="68.1" r=".07"/>
<circle cx="128.5" cy="62.6" r=".2"/>
<circle cx="129.1" cy="69.5" r=".07"/>
<circle cx="132.7" cy="70.9" r=".07"/>
<circle cx="134.5" cy="71.7" r=".07"/>
<circle cx="140.8" cy="67.8" r=".19"/>
<circle cx="206.8" cy="63.8" r=".4"/>
<circle cx="219.9" cy="63.8" r=".4"/>
<circle cx="243.9" cy="63.8" r=".4"/>
<circle cx="267.9" cy="63.8" r=".4"/>
<circle cx="281" cy="63.8" r=".4"/>
<circle cx="401.5" cy="118.4" r="3.2"/>
<circle cx="72.7" cy="125.3" r="3.6"/>
<circle cx="252.8" cy="158.1" r=".4"/>
<circle cx="259.2" cy="158.1" r=".4"/>
<circle cx="252.8" cy="182.2" r=".4"/>
<circle cx="259.2" cy="182.2" r=".4"/>
<circle cx="134.7" cy="215.2" r="8"/>
<circle cx="242.4" cy="251.1" r="2.8"/>
<circle cx="217.1" cy="264.5" r=".37"/>
<circle cx="269.8" cy="264.5" r=".37"/>
</g>
<g fill="none" stroke="#000" stroke-width=".5">
<path d="M60.5 72.2h1.4l.2 .8h2.2l.2 .2v100.9h-4v-89.1h-4v-5h4zM202.4 137.2v-.3l-1.6-.4v-2l.4-.4h85.5l.4 .4v2l-1.6 .4v.3M202.4 137.5v3.1M285.5 137.5v3.1M202.4 140.9v1.2h83.1v-1.2M202.4 258.5v-.3l-1.6-.4v-2l.4-.4h85.5l.4 .4v2l-1.6 .4v.3M202.4 258.8v3.1M205.8 258.8a1.19 1.19 0 0 0 1 1.8 1.19 1.19 0 0 0 1-1.8M206.1 258.5a1.2 1.2 0 0 1 1.4 0M280.1 258.8a1.19 1.19 0 0 0 1 1.8 1.19 1.19 0 0 0 1-1.8M280.4 258.5a1.2 1.2 0 0 1 1.4 0M285.5 258.8v3.1"/>
<path d="M202.4 262.2v1.2h47.6v8h12v-8h23.5v-1.2"/>
<circle cx="219.9" cy="259.4" r="1.2"/>
<circle cx="243.9" cy="259.4" r="1.2"/>
<circle cx="268" cy="259.4" r="1.2"/>
<circle cx="254" cy="267.4" r="1.2"/>
<circle cx="258" cy="267.4" r="1.2"/>
</g>
<g fill="#000">
<circle cx="206.8" cy="63.8" r=".4"/>
<circle cx="219.9" cy="63.8" r=".4"/>
<circle cx="243.9" cy="63.8" r=".4"/>
<circle cx="267.9" cy="63.8" r=".4"/>
<circle cx="281" cy="63.8" r=".4"/>
<circle cx="252.8" cy="158.1" r=".4"/>
<circle cx="259.2" cy="158.1" r=".4"/>
<circle cx="252.8" cy="182.2" r=".4"/>
<circle cx="259.2" cy="182.2" r=".4"/>
</g>
<path d="M11.9 256.7v6.2l1.3 .9-2.6 1.9 1.3 1v4.2" fill="none" stroke="#000" stroke-width=".35"/>
<g fill="#fff">
<path d="M346.9 9.5h27.5v5.4h-27.5z"/>
<path d="M405.1 273.8h4.1v3.9h-4.1z"/>
<path d="M346.8 187.4h51.8v4.1h-51.8z"/>
<path d="M357.7 193.9h54.2v4.1h-54.2z"/>
<path d="M346 251.2h27.6v4.2h-27.6z"/>
<path d="M373.6 251.2h1v4.2h-1z"/>
<path d="M374.6 251.2h2.2v4.2h-2.2z"/>
<path d="M346.8 157.6h27.9v4.1h-27.9z"/>
<path d="M359.3 164.1h37.3v4.1h-37.3z"/>
<path d="M359.7 285.1h16.3v3.3h-16.3z"/>
<path d="M405.5 279.4h1.7v3.7h-1.7z"/>
<path d="M367.7 274.1h14.3v3.3h-14.3z"/>
<path d="M347.2 16.6h29.6v5.1h-29.6z"/>
<path d="M348.5 258h44.2v3.6h-44.2z"/>
<path d="M361.9 279.8h20.4v3.3h-20.4z"/>
<path d="M404.8 268.8h2.9v3.3h-2.9z"/>
<path d="M360.7 268.5h14.3v3.3h-14.3z"/>
</g>
<path d="M346.8 161.3h28.4M346.8 191h52.7M346 254.9h28.1" fill="none" stroke="#000" stroke-width=".41"/>
<g fill="none" stroke="#000" stroke-width=".3">
<path d="M346.7 35.5h26.8M346.7 70.2h10.8M232.2 94.7h20.1M346.7 102.8h15.2M54.9 194h19.2M127.7 181.5h17.3M122 206.2l2 2M122 207.2h2M123 207.2v16M126.7 203.9h16M126.7 202.9v2M127.7 202.9l-2 2"/>
<path d="M142.7 202.9v2M143.7 202.9l-2 2M157.1 203.9h1.4M157.1 202.9v2M158.1 202.9l-2 2M158.5 203.9l-1 1M158.5 202.9v2M159.5 202.9l-1 1M164.2 207.2h2M164.2 206.2l2 2M165.2 207.2v16M232.2 200.3h18.6"/>
<path d="M122 222.2l1 1M122 223.2h2M123 223.2l1 1M126.5 228.7h15.9M130.9 236.5h27.8M151.4 228.7h12.5M164.2 223.2h2M164.2 222.2l2 2M345 232.8h67.9v17.1h-67.9zM345 236h67.9M345 239.3h67.9M351.1 232.8v6.5"/>
<path d="M365.7 232.8v6.5M396.7 232.8v6.5M405.2 232.8v6.5M75.2 251.6h19M76.2 250.1v3.9M78.6 250.1v3.9M90.8 250.1v3.9M93.2 250.1v3.9M94.8 257.9h3.9M97.2 256.9v5.1M107.1 247.9h30.3M108.1 246.4v3.9"/>
<path d="M109.4 246.4v3.9M135.1 246.4v3.9M136.4 246.4v3.9M139.1 254.8h5.3M141.3 253.5h3.1M142.9 252.5v15.3M74.2 271.7h22.6M94.8 261h3.9M116.6 274.8h9.3M140.5 265.5h3.9M141.3 266.8h3.1M82.1 282.7h49.3"/>
<path d="M232.2 283.3h19.5"/>
<circle cx="228.7" cy="94.7" r="3"/>
<circle cx="51.4" cy="194" r="3"/>
<circle cx="124.2" cy="181.5" r="3"/>
<circle cx="228.7" cy="200.3" r="3"/>
<circle cx="228.7" cy="283.3" r="3"/>
</g>
<g fill="none" stroke="#000" stroke-width=".35">
<path d="M76.9 250.9l-1.5 1.5M79.3 250.9l-1.5 1.5M91.5 250.9l-1.5 1.5M93.9 250.9l-1.5 1.5M96.4 257.2l1.5 1.5M108.8 247.2l-1.5 1.5M110.2 247.2l-1.5 1.5M135.9 247.2l-1.5 1.5M137.2 247.2l-1.5 1.5M142.2 254.1l1.5 1.5M142.2 252.7l1.5 1.5M96.4 260.3l1.5 1.5"/>
<path d="M142.2 266l1.5 1.5M142.2 264.7l1.5 1.5"/>
</g>
<text font-size="4.9" x="346.9" y="13.9">PROJECT -:</text>
<text font-size="4.6" x="347.2" y="20.7">MF FACTORY</text>
<g font-size="4.2">
<text x="233.1" y="93">SECTION</text>
<text x="227.3" y="96.2">3</text>
<text x="128.6" y="179.8">3D VIEW</text>
<text x="122.8" y="183">6</text>
<text x="50" y="195.5">2</text>
<text x="55.8" y="192.3">SECTION</text>
<text x="227.3" y="201.7">4</text>
<text x="233.1" y="198.5">SECTION</text>
<text x="233.1" y="281.6">SECTION</text>
<text x="227.3" y="284.8">5</text>
</g>
<g font-size="3.5">
<text x="59.6" y="14.9">200</text>
<text x="240.4" y="17.6">2155</text>
<text x="51.4" y="22.9">200</text>
<text x="64" y="22.9">200</text>
<text x="76.3" y="18.1">LENGTH</text>
<text x="300.9" y="20.8">LENGTH/LEDGE</text>
<text x="76.3" y="26">LEDGE</text>
<text x="199.7" y="25.6">40</text>
<text x="240.2" y="25.6">2075</text>
<text x="284.3" y="25.6">40</text>
<text x="300.9" y="28.8">NOTCH</text>
<text x="55.8" y="30.9">185</text>
<text x="62.7" y="30.9">15</text>
<text x="76.3" y="34.1">RECESS</text>
<text x="206" y="33.6">405</text>
<text x="239.9" y="33.6">1320</text>
<text x="275.6" y="33.6">430</text>
<text x="346.7" y="35.2">GENERAL NOTES:</text>
<text x="55.8" y="38.9">100</text>
<text x="64.6" y="38.9">100</text>
<text x="201.2" y="41.6">150</text>
<text x="210.5" y="41.6">327</text>
<text x="229" y="41.6">600</text>
<text x="253.1" y="41.6">600</text>
<text x="271.6" y="41.6">328</text>
<text x="281.5" y="41.6">150</text>
<text x="300.9" y="36.8">N1/N2/N3</text>
<text x="51.6" y="46.9">420</text>
<text x="59.6" y="46.9">200</text>
<text x="76.3" y="42.1">N1/N15</text>
<text x="300.9" y="44.8">N15</text>
<text x="349.6" y="47.3">GRADE OF CONCRETE</text>
<text x="395.5" y="47.3">- M40</text>
<text x="76.3" y="50.1">N12</text>
<text x="200.2" y="49.6">100</text>
<text x="240.4" y="49.6">1955</text>
<text x="282.5" y="49.6">100</text>
<text x="300.9" y="52.8">N12</text>
<text x="42.5" y="59.1" transform="rotate(-90 42.5 59.1)">N2</text>
<text x="178.1" y="59.4" transform="rotate(-90 178.1 59.4)">60</text>
<text x="186.1" y="60" transform="rotate(-90 186.1 60)">100</text>
<text x="231.1" y="56.4">T8@200mm C/C</text>
<text x="349.6" y="54.6">GRADE OF STEEL</text>
<text x="395.5" y="54.6">- Fe500</text>
<text x="178.1" y="64" transform="rotate(-90 178.1 64)">10</text>
<text x="349.6" y="62.3">STRIPPING STRENGTH</text>
<text x="395.5" y="62.3">- M20</text>
<text x="162.1" y="66.7" transform="rotate(-90 162.1 66.7)">200</text>
<text x="170.1" y="66.7" transform="rotate(-90 170.1 66.7)">200</text>
<text x="178.1" y="70.7" transform="rotate(-90 178.1 70.7)">130</text>
<text x="186.1" y="68.4" transform="rotate(-90 186.1 68.4)">100</text>
<text x="193.3" y="66.7" transform="rotate(-90 193.3 66.7)">200</text>
<text x="346.7" y="69.9">COVER</text>
<text x="47.3" y="74.8" transform="rotate(-90 47.3 74.8)">74</text>
<text x="170.1" y="74.7" transform="rotate(-90 170.1 74.7)">200</text>
<text x="351.8" y="76.8">WALL</text>
<text x="397.8" y="76.8">- 30mm</text>
<text x="23.3" y="78.9" transform="rotate(-90 23.3 78.9)">390</text>
<text x="39.3" y="82.3" transform="rotate(-90 39.3 82.3)">730</text>
<text x="193.3" y="79.1" transform="rotate(-90 193.3 79.1)">420</text>
<text x="351.8" y="83.5">CORBEL</text>
<text x="397.8" y="83.5">- 25mm</text>
<text x="23.3" y="85.3" transform="rotate(-90 23.3 85.3)">250</text>
<text x="31.3" y="86.1" transform="rotate(-90 31.3 86.1)">1034</text>
<text x="349.6" y="91.6">ALL DIMENSIONS ARE IN MM</text>
<text x="39.3" y="103" transform="rotate(-90 39.3 103)">1275</text>
<text x="240.4" y="107.1">2155</text>
<text x="346.7" y="102.5">LEGENDS:</text>
<text x="300.9" y="110.4">LENGTH</text>
<text x="349.6" y="110.8">ERECTION MARK</text>
<text x="384.3" y="110.8">-</text>
<text x="221.9" y="115.1">1230</text>
<text x="253.2" y="115.1">300</text>
<text x="271.7" y="115.1">625</text>
<text x="300.9" y="118.4">WALL COLUMN/CORBEL</text>
<text x="349.6" y="119.1">MOULD FACE</text>
<text x="384.2" y="119.1">-</text>
<text x="399.1" y="119.7">MF</text>
<text x="223.3" y="123.1">1300</text>
<text x="253.5" y="123.1">160</text>
<text x="270.3" y="123.1">696</text>
<text x="15.3" y="127" transform="rotate(-90 15.3 127)">5095</text>
<text x="31.3" y="126.3" transform="rotate(-90 31.3 126.3)">2958</text>
<text x="39.3" y="126.5" transform="rotate(-90 39.3 126.5)">1070</text>
<text x="69.8" y="126.2">MF</text>
<text x="300.9" y="126.5">N14A</text>
<text x="23.3" y="133.4" transform="rotate(-90 23.3 133.4)">4455</text>
<text x="168.4" y="141" transform="rotate(-90 168.4 141)">200</text>
<text x="176.4" y="141" transform="rotate(-90 176.4 141)">200</text>
<text x="184.4" y="141" transform="rotate(-90 184.4 141)">200</text>
<text x="39.3" y="149.9" transform="rotate(-90 39.3 149.9)">1275</text>
<text x="184.4" y="149" transform="rotate(-90 184.4 149)">200</text>
<text x="192.4" y="149" transform="rotate(-90 192.4 149)">600</text>
<text x="31.3" y="154.5" transform="rotate(-90 31.3 154.5)">49</text>
<text x="45.4" y="155.2" transform="rotate(-90 45.4 155.2)">150</text>
<text x="346.8" y="160.9">CONTRACTOR -:</text>
<text x="31.3" y="167.1" transform="rotate(-90 31.3 167.1)">1055</text>
<text x="45.4" y="167.6" transform="rotate(-90 45.4 167.6)">1000</text>
<text x="359.3" y="167.3">VME Precast Products</text>
<text x="39.3" y="169.5" transform="rotate(-90 39.3 169.5)">745</text>
<text x="176.4" y="169.7" transform="rotate(-90 176.4 169.7)">1200</text>
<text x="192.4" y="173" transform="rotate(-90 192.4 173)">600</text>
<text x="53.5" y="175.8" transform="rotate(-90 53.5 175.8)">25</text>
<text x="56.1" y="178.9">100</text>
<text x="64.1" y="178.9">100</text>
<text x="75.9" y="182.1">N4/SHEAR KEY</text>
<text x="192.4" y="189" transform="rotate(-90 192.4 189)">200</text>
<text x="346.8" y="190.7">STRUCTURAL CONSULTANT -:</text>
<text x="357.7" y="197.1">ES STRUCTURAL CONSULTANT</text>
<text x="24.1" y="198.4">70</text>
<text x="29.2" y="198.4">10</text>
<text x="34.4" y="198.4">120</text>
<text x="131.8" y="201.9">300</text>
<text x="156.2" y="201.9">15</text>
<text x="42.2" y="208.7" transform="rotate(-90 42.2 208.7)">40</text>
<text x="76.9" y="208.7" transform="rotate(-45 76.9 208.7)">14</text>
<text x="96.8" y="214.6" transform="rotate(-90 96.8 214.6)">10</text>
<text x="240.4" y="213.1">2155</text>
<text x="121" y="218" transform="rotate(-90 121 218)">300</text>
<text x="163.2" y="218" transform="rotate(-90 163.2 218)">300</text>
<text x="221.9" y="221.1">1230</text>
<text x="253.2" y="221.1">300</text>
<text x="271.7" y="221.1">625</text>
<text x="300.9" y="216.2">LENGTH</text>
<text x="81.8" y="225.3">10</text>
<text x="300.9" y="224.2">WALL COLUMN</text>
<text x="206" y="229.1">405</text>
<text x="239.9" y="229.1">1320</text>
<text x="275.6" y="229.1">430</text>
<text x="300.9" y="232.3">N2/N3</text>
<text x="17.1" y="235.2">TOP NOTCH DETAIL</text>
<text x="63.8" y="235.6">TYPICAL CHAMFER DETAIL</text>
<text x="130.9" y="236.1">RECESS DETAIL</text>
<text x="201.3" y="237.1">150</text>
<text x="210.5" y="237.1">328</text>
<text x="229.1" y="237.1">600</text>
<text x="253.1" y="237.1">600</text>
<text x="271.6" y="237.1">328</text>
<text x="281.5" y="237.1">150</text>
<text x="30.7" y="241.1">40</text>
<text x="223.9" y="243.9">1330</text>
<text x="253.5" y="243.9">100</text>
<text x="269.7" y="243.9">725</text>
<text x="300.9" y="240.3">N4/SHEAR KEY</text>
<text x="19.9" y="249.3">400</text>
<text x="30.7" y="249.3">40</text>
<text x="75.4" y="249.9">10</text>
<text x="82.7" y="249.9">55</text>
<text x="90" y="249.9">10</text>
<text x="106.8" y="246.2">10</text>
<text x="119.5" y="246.2">110</text>
<text x="133.9" y="246.2">10</text>
<text x="300.9" y="247.1">N4A/SHEAR KEY</text>
<text x="126.7" y="252.7">A</text>
<text x="141.2" y="253.6" transform="rotate(-90 141.2 253.6)">10</text>
<text x="190.4" y="255.6" transform="rotate(-90 190.4 255.6)">100</text>
<text x="240.1" y="252.5">MF</text>
<text x="346" y="254.5">DRAWING TITLE</text>
<text x="374.6" y="254.5">-:</text>
<text x="41.3" y="259.5" transform="rotate(-90 41.3 259.5)">80</text>
<text x="49.7" y="260.5" transform="rotate(-90 49.7 260.5)">60</text>
<text x="103" y="261.4" transform="rotate(-90 103 261.4)">25</text>
<text x="147.2" y="262.1" transform="rotate(-90 147.2 262.1)">55</text>
<text x="174.4" y="262.3" transform="rotate(-90 174.4 262.3)">200</text>
<text x="41.3" y="266.1" transform="rotate(-90 41.3 266.1)">86</text>
<text x="49.7" y="265.1" transform="rotate(-90 49.7 265.1)">10</text>
<text x="141.2" y="269.3" transform="rotate(-90 141.2 269.3)">10</text>
<text x="182.4" y="266.3" transform="rotate(-90 182.4 266.3)">400</text>
<text x="190.4" y="264" transform="rotate(-90 190.4 264)">100</text>
<text x="293.2" y="264.3" transform="rotate(-90 293.2 264.3)">300</text>
<text x="41.3" y="272.8" transform="rotate(-90 41.3 272.8)">34</text>
<text x="49.7" y="271.5" transform="rotate(-90 49.7 271.5)">130</text>
<text x="74.2" y="271.3">SECTION A-A</text>
<text x="116.6" y="274.4">PLAN</text>
<text x="126.3" y="270.4">A</text>
<text x="293.2" y="272" transform="rotate(-90 293.2 272)">100</text>
<text x="10.1" y="278">NOTCH DETAIL</text>
<text x="44.3" y="284.2" transform="rotate(-90 44.3 284.2)">N11</text>
<text x="82.1" y="282.3">TYPICAL SHEAR KEY DETAIL</text>
<text x="52.7" y="290.3" transform="rotate(-90 52.7 290.3)">NOTCH</text>
</g>
<text font-size="3.4" x="405.1" y="276.9">A3</text>
<g font-size="3.2">
<text x="348.5" y="260.9">PW-GF-08-MOULD DRAWING</text>
<text x="405.5" y="282.4">0</text>
</g>
<g font-size="3">
<text x="359.3" y="172.9">Arihant Esta, 2g2, 2</text>
<text x="388.8" y="172.9">floor,</text>
<text x="359.3" y="176.2">No.370, Church Road, Mogappair East,</text>
<text x="359.3" y="179.5">Chennai-600037.</text>
<text x="359.3" y="182.8">Tel:+91- 98400 - 41400 / 90802 - 22066</text>
<text x="357.7" y="201.1">B167, 12th cross street, Jawahar Nagar,</text>
<text x="357.7" y="204.4">Palayamkottai, Tirunelveli-627007</text>
<text x="357.7" y="207.8">Cell No: +91 9865803764</text>
<text x="345.1" y="270.9">JOB NO. :</text>
<text x="360.7" y="271.1">ESP24075</text>
<text x="384.8" y="271.4">DRAWN BY:-</text>
<text x="404.8" y="271.4">IH</text>
<text x="345.1" y="276.8">ELEMENT NO. :</text>
<text x="367.7" y="276.8">PW-GF-08</text>
<text x="384.8" y="276.8">SHEET SIZE:-</text>
<text x="345.1" y="282.4">DWG. NO. :</text>
<text x="345.1" y="287.7">SCALE :</text>
<text x="359.7" y="287.7">As indicated</text>
<text x="361.9" y="282.4">PW-GF-08(M2)</text>
<text x="384.8" y="282.4">REV.NO:-</text>
<text x="384.8" y="288">LEVEL. :</text>
</g>
<g font-size="2.8">
<text x="234.9" y="99.2">1 : 25</text>
<text x="57.6" y="198.5">1 : 50</text>
<text x="234.9" y="204.7">1 : 25</text>
<text x="126.5" y="228.4">ELEVATION</text>
<text x="151.4" y="228.4">SECTION</text>
<text x="234.9" y="287.8">1 : 25</text>
</g>
<g font-size="2.5">
<text x="345.9" y="238.6">Rev</text>
<text x="347.4" y="235.3">0</text>
<text x="353.6" y="235.3">14-06-25</text>
<text x="355.9" y="238.6">Date</text>
<text x="372" y="235.3">FOR APPROVAL</text>
<text x="375.3" y="238.6">Description</text>
<text x="398.2" y="238.6">Chkd</text>
<text x="406" y="238.6">Appd.</text>
<text x="366" y="245.4">REVISION SCHEDULE</text>
</g>
<g font-size="2.1">
<text x="399.5" y="235.2">PK</text>
<text x="407" y="235.2">PRC</text>
</g>
<text font-size="2" x="385.7" y="172">nd</text>
</svg>
